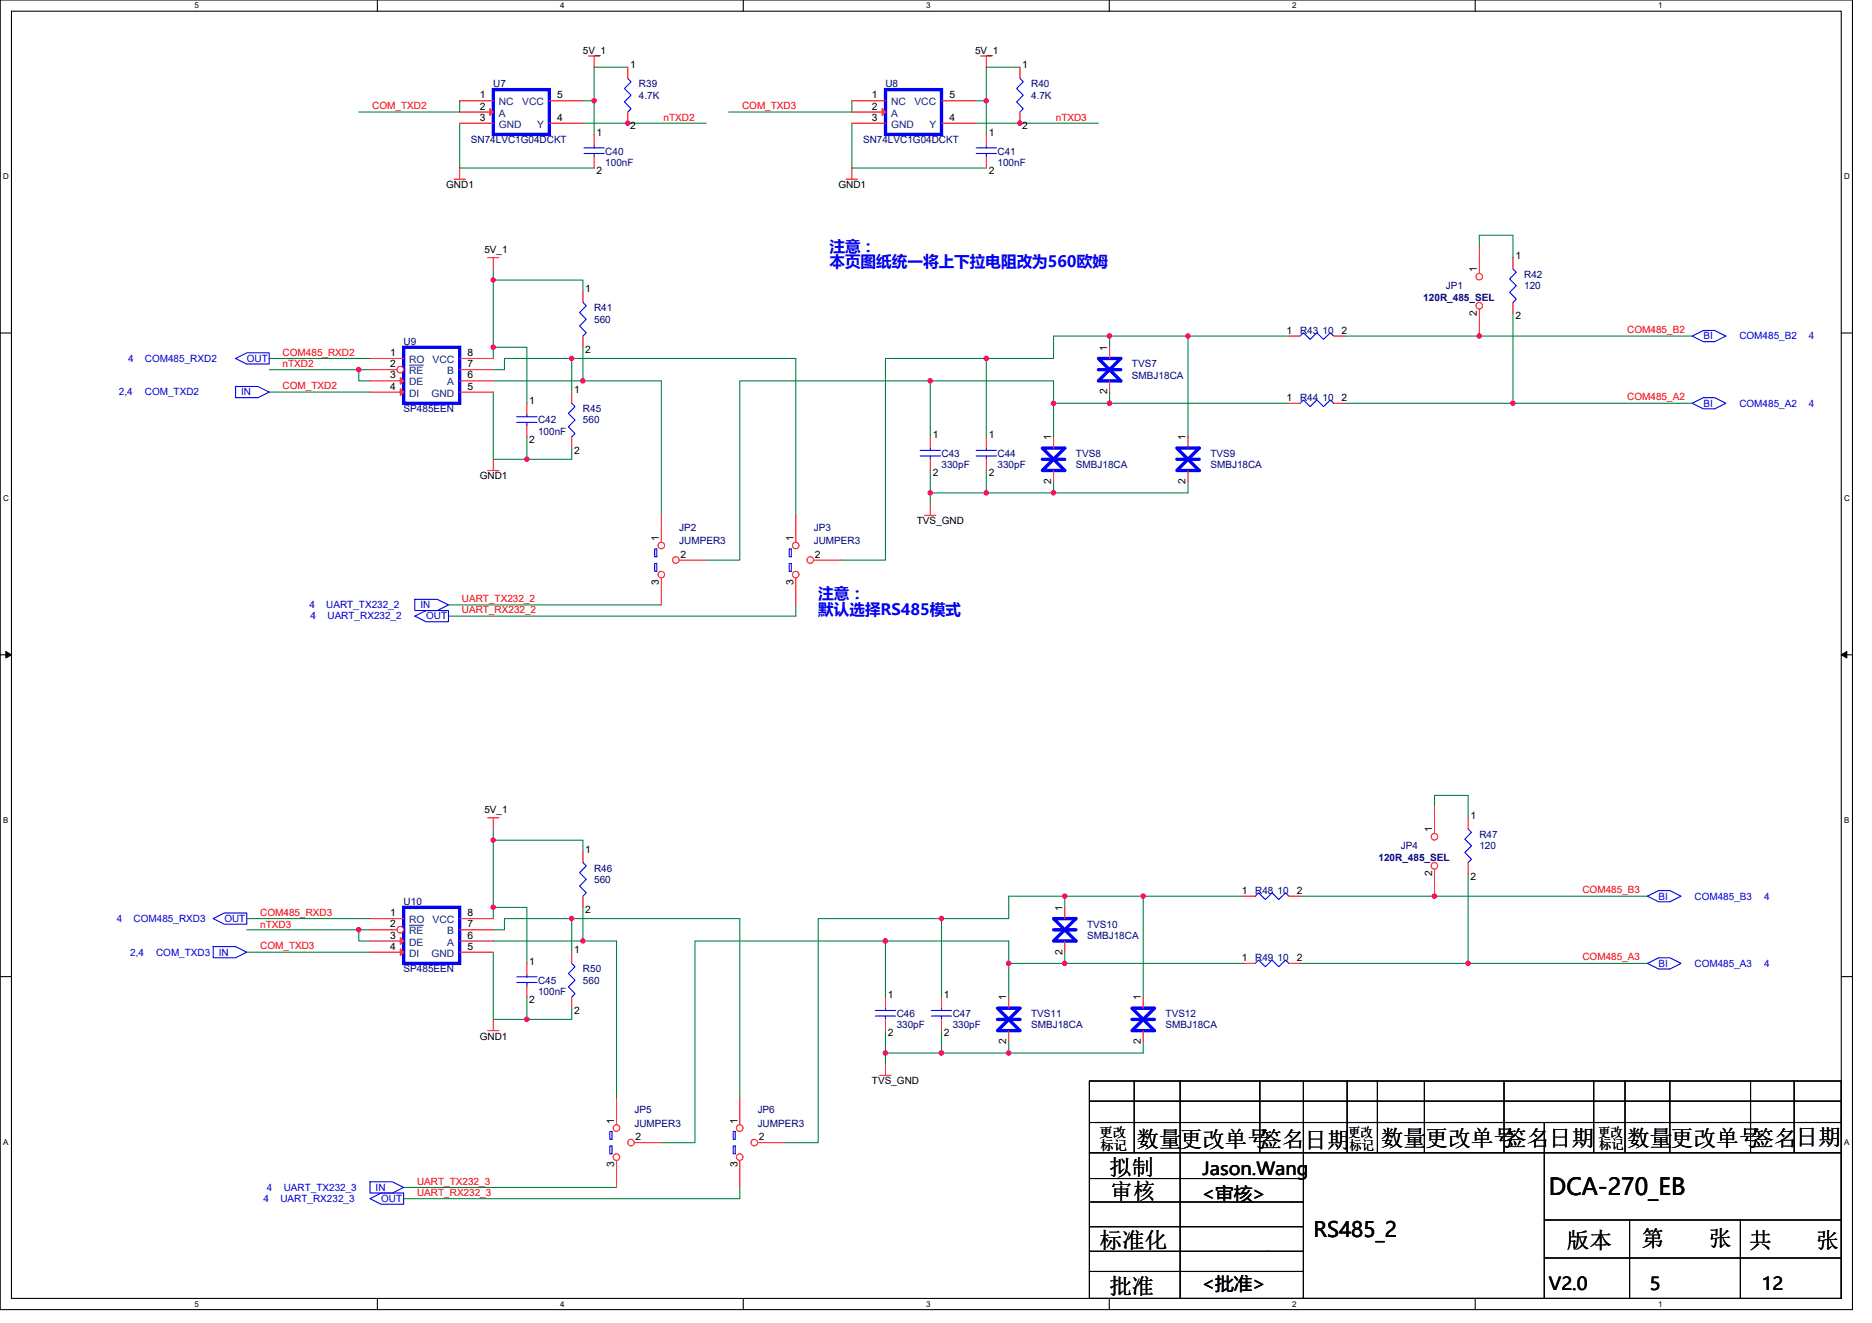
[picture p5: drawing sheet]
<svg xmlns="http://www.w3.org/2000/svg" width="297mm" height="210mm" viewBox="0 0 297 210" stroke-linecap="round" stroke-linejoin="round" font-family="sans-serif">
<path d="M0 0h293.9v207.9h-293.9zM1.8 1.8h290.4v204.3h-290.4z" fill="none" stroke="#000" stroke-width=".17"/>
<g fill="#fff">
<path d="M30.8 .2h.7v1.4h-.7z"/>
<path d="M30.8 206.3h.7v1.4h-.7z"/>
</g>
<path d="M59.9 0v1.8M59.9 206.1v1.8" fill="none" stroke="#000" stroke-width=".17"/>
<g fill="#fff">
<path d="M88.9 .2h.7v1.4h-.7z"/>
<path d="M88.9 206.3h.7v1.4h-.7z"/>
</g>
<path d="M117.9 0v1.8M117.9 206.1v1.8" fill="none" stroke="#000" stroke-width=".17"/>
<g fill="#fff">
<path d="M147 .2h.7v1.4h-.7z"/>
<path d="M147 206.3h.7v1.4h-.7z"/>
</g>
<path d="M176 0v1.8M176 206.1v1.8" fill="none" stroke="#000" stroke-width=".17"/>
<g fill="#fff">
<path d="M205 .2h.7v1.4h-.7z"/>
<path d="M205 206.3h.7v1.4h-.7z"/>
</g>
<path d="M234.1 0v1.8M234.1 206.1v1.8" fill="none" stroke="#000" stroke-width=".17"/>
<g fill="#fff">
<path d="M263.1 .2h.7v1.4h-.7z"/>
<path d="M263.1 206.3h.7v1.4h-.7z"/>
<path d="M.5 27.3h.9v1.4h-.9z"/>
<path d="M292.6 27.3h.9v1.4h-.9z"/>
<path d="M.5 78.4h.9v1.4h-.9z"/>
<path d="M292.6 78.4h.9v1.4h-.9z"/>
</g>
<path d="M0 52.9h1.8M292.2 52.9h1.7" fill="none" stroke="#000" stroke-width=".17"/>
<g fill="#fff">
<path d="M.5 129.5h.8v1.4h-.8z"/>
<path d="M292.6 129.5h.9v1.4h-.9z"/>
</g>
<path d="M0 103.9h1.8M292.2 103.9h1.7" fill="none" stroke="#000" stroke-width=".17"/>
<path d="M.9 103.4l.9 .5-.9 .5zM292.2 103.9l.8-.5v1z" fill="#000" stroke="#000" stroke-width=".16"/>
<g fill="#fff">
<path d="M.5 180.5h.8v1.4h-.8z"/>
<path d="M292.6 180.5h.9v1.4h-.9z"/>
</g>
<g fill="none" stroke="#000" stroke-width=".17">
<path d="M0 155h1.8M292.2 155h1.7M172.9 174.8h119.3M172.9 178.2h119.3M172.9 171.6h119.3v34.5h-119.3zM180 171.6v11.4M187.3 171.6v34.5M199.9 171.6v11.4M206.8 171.6v34.5M213.8 171.6v11.4M218.6 171.6v11.4M226 171.6v11.4"/>
<path d="M238.7 171.6v11.4M245 178.2v27.9M252.9 171.6v11.4M257.8 171.6v11.4M265 171.6v11.4M277.8 171.6v11.4M284.7 171.6v11.4M172.9 183h119.3M172.9 198.6h28.4M206.8 190.8h-33.8M206.8 187h-33.9M206.8 194.7h-33.9"/>
<path d="M206.8 198.6h-5.7M245 193.6h47.2M245 199.7h47.2M258.6 193.6v12.5M276.2 193.6v12.5M206.8 201.8h-33.9"/>
</g>
<g fill="none" stroke="#008040" stroke-width=".17">
<path d="M72.9 19.6v7.1h21.4M72.9 16v1.8h-16M92.5 16h1.8M94.3 16v5.3M99.6 10.7h-5.3v5.3M112.1 19.6h-19.6M135.2 16v1.8h-19.6M135.2 19.6v7.1h21.3M154.7 19.6h19.6M154.7 16h1.8M156.5 16v5.3M161.8 10.7h-5.3v5.3"/>
<path d="M234.7 39.1v-1.8h5.4v3.6M42.7 56.9h16M42.7 58.7h14.2M56.9 58.7v1.8h1.8M56.9 58.7h1.8M78.3 42.7v1.7M78.3 55.1v1.8M78.3 44.4v10.7M78.3 44.4h14.2v1.8M78.3 55.1h5.3v8.9M90.7 56.9h-10.7v1.8h-1.7M90.7 56.9v5.3"/>
<path d="M90.7 56.9h35.6v24.9M92.5 55.1v5.4M156.5 56.9v12.4M156.5 56.9h-16v32h-7.1M176.1 53.3v1.8M176.1 53.3h-8.9v3.6h-10.7M176.1 53.3h12.4M188.5 53.3h16M188.5 53.3v16M213.4 53.3h55.1M240.1 49.8v14.2M42.7 62.2h16"/>
<path d="M78.3 62.2v10.7h5.3M78.3 60.5h14.2M83.6 69.3v3.6M90.7 71.1v1.8h-7.1M92.5 60.5h12.4v21.3M147.6 60.5h19.6v3.5M147.6 78.2h8.9M147.6 60.5v8.8M147.6 74.7v3.5M147.6 60.5h-30.2v28.4h-5.3M147.6 78.2v1.8M156.5 74.7v3.5"/>
<path d="M156.5 78.2h10.7M167.2 76.5v1.7M167.2 64v5.3M167.2 64h8.9M176.1 64h28.4M176.1 62.2v1.8M188.5 76.5v1.7h-21.3M213.4 64h26.7M240.1 64h28.4M71.2 96h33.7M126.3 96v1.8h-55.1M78.3 133.4v10.6"/>
<path d="M78.3 131.6v1.7M78.3 133.4h14.2v1.7M227.6 128v-1.8h5.4v3.6M233 138.7v14.2M39.2 151.1h19.5M39.2 145.8h19.5M39.2 147.6h17.7M56.9 147.6v1.8h1.8M56.9 147.6h1.8M78.3 144h5.3v8.9M78.3 151.1v10.7h5.3M78.3 149.4h14.2"/>
<path d="M78.3 144v1.8M83.6 158.2v3.6M90.7 145.8v5.3M90.7 145.8h-10.7v1.8h-1.7M90.7 145.8h26.7v28.4M92.5 144v5.4M92.5 149.4h5.3v24.8M140.5 149.4v8.8M140.5 149.4h19.6v3.5M140.5 149.4h-30.2v32h-5.4M149.4 145.8v12.4M149.4 145.8h-19.6v35.6h-5.3"/>
<path d="M160.1 152.9v5.3M160.1 152.9h8.8M168.9 142.2h-8.8v3.6h-10.7M168.9 142.2v1.8M168.9 151.1v1.8M168.9 152.9h28.5M168.9 142.2h12.5M181.4 142.2h16M181.4 142.2v16M206.3 152.9h26.7M206.3 142.2h55.1M233 152.9h28.4"/>
<path d="M90.7 160v1.8h-7.1M140.5 163.6v3.5M140.5 167.1h8.9M140.5 167.1v1.8M149.4 163.6v3.5M149.4 167.1h10.7M160.1 165.4v1.7M181.4 165.4v1.7h-21.3M64 188.5h33.8M117.4 188.5v1.7h-53.4"/>
</g>
<g fill="#f0f" stroke="#f0f" stroke-width=".17">
<circle cx="83.6" cy="72.9" r=".35"/>
<circle cx="147.6" cy="60.4" r=".35"/>
<circle cx="156.5" cy="78.2" r=".35"/>
<circle cx="147.6" cy="78.2" r=".35"/>
<circle cx="167.2" cy="64" r=".35"/>
<circle cx="167.2" cy="78.2" r=".35"/>
<circle cx="176" cy="53.3" r=".35"/>
<circle cx="188.5" cy="53.3" r=".35"/>
<circle cx="234.7" cy="53.3" r=".35"/>
<circle cx="240.1" cy="64" r=".35"/>
<circle cx="176" cy="64" r=".35"/>
<circle cx="99.6" cy="19.5" r=".35"/>
<circle cx="94.3" cy="16" r=".35"/>
<circle cx="161.8" cy="19.5" r=".35"/>
<circle cx="156.5" cy="16" r=".35"/>
<circle cx="78.3" cy="55.1" r=".35"/>
<circle cx="78.3" cy="44.4" r=".35"/>
<circle cx="56.9" cy="58.7" r=".35"/>
<circle cx="78.3" cy="144" r=".35"/>
<circle cx="78.3" cy="133.3" r=".35"/>
<circle cx="56.9" cy="147.6" r=".35"/>
<circle cx="83.6" cy="161.8" r=".35"/>
<circle cx="140.5" cy="149.3" r=".35"/>
<circle cx="149.4" cy="167.1" r=".35"/>
<circle cx="140.5" cy="167.1" r=".35"/>
<circle cx="160" cy="152.9" r=".35"/>
<circle cx="168.9" cy="142.2" r=".35"/>
<circle cx="160" cy="167.1" r=".35"/>
<circle cx="181.4" cy="142.2" r=".35"/>
<circle cx="227.6" cy="142.2" r=".35"/>
<circle cx="232.9" cy="152.9" r=".35"/>
<circle cx="168.9" cy="152.9" r=".35"/>
<circle cx="90.7" cy="56.9" r=".35"/>
<circle cx="92.5" cy="60.4" r=".35"/>
<circle cx="156.5" cy="56.9" r=".35"/>
<circle cx="92.5" cy="149.3" r=".35"/>
<circle cx="90.7" cy="145.8" r=".35"/>
<circle cx="149.4" cy="145.8" r=".35"/>
</g>
<g fill="none" stroke="#f00" stroke-width=".17">
<path d="M93.4 8.9h1.8M94.3 8.9v1.8M99.6 10.7v1.7M99.6 17.8v1.8M155.6 8.9h1.8M156.5 8.9v1.8M72 28.4h1.8M72.9 26.7v1.7M134.3 28.4h1.8M135.2 26.7v1.7M77.4 40.9h1.8M78.3 40.9v1.8"/>
<path d="M77.4 74.7h1.8M78.3 72.9v1.8M188.5 69.3v1.8M188.5 74.7v1.8M146.7 81.8h1.8M147.6 80v1.8M77.4 129.8h1.8M78.3 129.8v1.8M77.4 163.6h1.8M78.3 161.8v1.8M139.6 170.7h1.8M140.5 168.9v1.8"/>
</g>
<g fill="none" stroke="#00f" stroke-width=".17">
<path d="M99.6 12.4l.5 .6-1 1.1 1 1-1 1.1 1 1.1-.5 .5M37.4 56.9l1.8-.9h3.5v1.8h-3.5zM268.5 53.3l1.8-.8h1.8l1.8 .8-1.8 .9h-1.8zM37.4 61.3h3.5l1.8 .9-1.8 .9h-3.5zM268.5 64l1.8-.9h1.8l1.8 .9-1.8 .9h-1.8zM65.8 97.8l1.8-.9h3.6v1.8h-3.6zM65.8 95.1h3.6l1.8 .9-1.8 .9h-3.6zM33.8 150.2h3.6l1.8 .9-1.8 .9h-3.6zM33.8 145.8l1.8-.9h3.6v1.8h-3.6zM261.4 152.9l1.8-.9h1.8l1.7 .9-1.7 .9h-1.8zM261.4 142.2l1.8-.8h1.8l1.7 .8-1.7 .9h-1.8zM58.7 190.2l1.8-.8h3.5v1.7h-3.5z"/>
<path d="M58.7 187.6h3.6l1.7 .9-1.7 .9h-3.6z"/>
</g>
<path d="M186.7 71.1h3.6l-1.8 1.8zM186.7 74.7l1.8-1.8 1.8 1.8zM186.7 72.9h3.6" fill="none" stroke="#00f" stroke-width=".53"/>
<circle cx="227.6" cy="132.8" r=".52" fill="#fff" stroke="#f00" stroke-width=".17"/>
<path d="M227.6 128v4.3" fill="none" stroke="#f00" stroke-width=".17"/>
<circle cx="227.6" cy="137.4" r=".52" fill="#fff" stroke="#f00" stroke-width=".17"/>
<path d="M72.9 16h5.4M72.9 17.8h5.4M72.9 19.6h5.4M87.2 19.6h5.3M87.2 16h5.3M227.6 138v4.2" fill="none" stroke="#f00" stroke-width=".17"/>
<path d="M78.3 14.2h8.9v7.1h-8.9z" fill="none" stroke="#00f" stroke-width=".53"/>
<path d="M77.7 17.3l.6 .5-.6 .5z" fill="#f00" stroke="#f00" stroke-width=".17"/>
<path d="M103.9 87.1h.3v1.3h-.3zM103.9 89.4h.3v1.3h-.3z" fill="none" stroke="#00f" stroke-width=".17"/>
<circle cx="104.9" cy="86.6" r=".52" fill="#fff" stroke="#f00" stroke-width=".17"/>
<path d="M104.9 81.8v4.3" fill="none" stroke="#f00" stroke-width=".17"/>
<circle cx="104.9" cy="91.2" r=".52" fill="#fff" stroke="#f00" stroke-width=".17"/>
<path d="M104.9 91.7v4.3" fill="none" stroke="#f00" stroke-width=".17"/>
<circle cx="107.2" cy="88.9" r=".52" fill="#fff" stroke="#f00" stroke-width=".17"/>
<path d="M107.8 88.9h4.3" fill="none" stroke="#f00" stroke-width=".17"/>
<path d="M96.8 179.6h.3v1.2h-.3zM96.8 181.9h.3v1.2h-.3z" fill="none" stroke="#00f" stroke-width=".17"/>
<circle cx="97.8" cy="179" r=".52" fill="#fff" stroke="#f00" stroke-width=".17"/>
<path d="M97.8 174.2v4.3" fill="none" stroke="#f00" stroke-width=".17"/>
<circle cx="97.8" cy="183.7" r=".52" fill="#fff" stroke="#f00" stroke-width=".17"/>
<path d="M97.8 184.2v4.3" fill="none" stroke="#f00" stroke-width=".17"/>
<circle cx="100.1" cy="181.3" r=".52" fill="#fff" stroke="#f00" stroke-width=".17"/>
<path d="M94.3 21.3v1.8M94.3 24.9v1.8M204.5 53.3h1.8M211.6 53.3h1.8M83.6 64v1.8M83.6 67.6v1.7M58.7 145.8h5.3M168.9 144v1.8M168.9 149.4v1.7M100.7 181.4h4.2" fill="none" stroke="#f00" stroke-width=".17"/>
<path d="M92.7 24.4h3.2M92.7 23.5h3.2M94.3 23.1v.4M94.3 24.4v.5M206.3 53.3l.5-.5 1.1 1.1 1.1-1.1 1 1.1 1.1-1.1 .5 .5M82 67h3.2M82 66.1h3.2M83.6 65.8v.3M83.6 67v.6" fill="none" stroke="#00f" stroke-width=".17"/>
<path d="M64 144h8.9v8.9h-8.9zM167.2 147.6h3.5M167.2 145.8h3.5l-1.8 1.8zM167.2 149.4l1.7-1.8 1.8 1.8z" fill="none" stroke="#00f" stroke-width=".53"/>
<circle cx="63.5" cy="147.6" r=".52" fill="#fff" stroke="#f00" stroke-width=".17"/>
<path d="M167.2 69.3v1.8M167.2 74.7v1.8M58.7 149.4h5.3M58.7 151.1h5.3M58.7 147.6h4.3M72.9 151.1h5.4M72.9 149.4h5.4M72.9 147.6h5.4M72.9 145.8h5.4" fill="none" stroke="#f00" stroke-width=".17"/>
<path d="M64.9 146.9h2.3" fill="none" stroke="#004080" stroke-width=".16"/>
<g fill="#f00" stroke="#f00" stroke-width=".17">
<path d="M63.5 148.8l.5 .6-.5 .5z"/>
<path d="M63.5 150.6l.5 .5-.5 .6z"/>
</g>
<path d="M165.4 72.9h3.5M165.4 71.1h3.5l-1.7 1.8zM165.4 74.7l1.8-1.8 1.7 1.8z" fill="none" stroke="#00f" stroke-width=".53"/>
<path d="M125.2 87.1h.4v1.3h-.4zM125.2 89.4h.4v1.3h-.4z" fill="none" stroke="#00f" stroke-width=".17"/>
<circle cx="126.3" cy="86.6" r=".52" fill="#fff" stroke="#f00" stroke-width=".17"/>
<path d="M126.3 81.8v4.3" fill="none" stroke="#f00" stroke-width=".17"/>
<circle cx="126.3" cy="91.2" r=".52" fill="#fff" stroke="#f00" stroke-width=".17"/>
<path d="M126.3 91.7v4.3" fill="none" stroke="#f00" stroke-width=".17"/>
<circle cx="128.6" cy="88.9" r=".52" fill="#fff" stroke="#f00" stroke-width=".17"/>
<path d="M129.1 88.9h4.3" fill="none" stroke="#f00" stroke-width=".17"/>
<circle cx="234.7" cy="43.9" r=".52" fill="#fff" stroke="#f00" stroke-width=".17"/>
<path d="M234.7 39.1v4.3" fill="none" stroke="#f00" stroke-width=".17"/>
<circle cx="234.7" cy="48.5" r=".52" fill="#fff" stroke="#f00" stroke-width=".17"/>
<g fill="none" stroke="#f00" stroke-width=".17">
<path d="M135.2 16h5.3M135.2 17.8h5.3M135.2 19.6h5.3M149.4 19.6h5.3M149.4 16h5.3M92.5 46.2v1.8M92.5 53.3v1.8M176.1 55.1v1.8M234.7 49.1v4.2M240.1 40.9v1.8M240.1 48v1.8M147.6 69.3v1.8"/>
<path d="M147.6 72.9v1.8M176.1 60.5v1.7M90.7 151.1v1.8M90.7 158.2v1.8M149.4 158.2v1.8M160.1 158.2v1.8M181.4 158.2v1.8M197.4 152.9h1.8M204.5 152.9h1.8M149.4 161.8v1.8M160.1 163.6v1.8M181.4 163.6v1.8"/>
</g>
<path d="M140.5 14.2h8.9v7.1h-8.9zM174.3 58.7h3.5M174.3 56.9h3.5l-1.7 1.8zM174.3 60.5l1.8-1.8 1.7 1.8zM158.3 161.8h3.5M158.3 160h3.5l-1.7 1.8zM158.3 163.6l1.8-1.8 1.7 1.8zM179.6 161.8h3.6M179.6 160h3.6l-1.8 1.8zM179.6 163.6l1.8-1.8 1.8 1.8z" fill="none" stroke="#00f" stroke-width=".53"/>
<g fill="none" stroke="#00f" stroke-width=".17">
<path d="M92.5 48l.5 .5-1 1.1 1 1.1-1 1 1 1.1-.5 .5M240.1 42.7l.5 .5-1.1 1.1 1.1 1-1.1 1.1 1.1 1.1-.5 .5M146 72.4h3.2M146 71.5h3.2M147.6 71.1v.4M147.6 72.4v.5M90.7 152.9l.5 .5-1 1.1 1 1.1-1 1 1 1.1-.5 .5M199.2 152.9l.5-.5 1.1 1 1-1 1.1 1 1.1-1 .5 .5M116.3 179.6h.4v1.2h-.4zM147.8 161.3h3.2M147.8 160.4h3.2M149.4 160v.4"/>
<path d="M149.4 161.3v.5M116.3 181.9h.4v1.2h-.4z"/>
</g>
<path d="M140 17.3l.5 .5-.5 .5z" fill="#f00" stroke="#f00" stroke-width=".17"/>
<circle cx="117.4" cy="179" r=".52" fill="#fff" stroke="#f00" stroke-width=".17"/>
<path d="M117.4 174.2v4.3" fill="none" stroke="#f00" stroke-width=".17"/>
<circle cx="117.4" cy="183.7" r=".52" fill="#fff" stroke="#f00" stroke-width=".17"/>
<path d="M117.4 184.2v4.3" fill="none" stroke="#f00" stroke-width=".17"/>
<circle cx="119.7" cy="181.3" r=".52" fill="#fff" stroke="#f00" stroke-width=".17"/>
<path d="M156.5 21.3v1.8M156.5 24.9v1.8M58.7 56.9h5.3M90.7 62.2v1.8M90.7 69.3v1.8M83.6 152.9v1.8M83.6 156.5v1.7M140.5 158.2v1.8M140.5 161.8v1.8M120.2 181.4h4.3" fill="none" stroke="#f00" stroke-width=".17"/>
<g fill="none" stroke="#00f" stroke-width=".17">
<path d="M154.9 24.4h3.2M154.9 23.5h3.2M156.5 23.1v.4M156.5 24.4v.5M90.7 64l.5 .5-1 1.1 1 1.1-1 1 1 1.1-.5 .5M82 155.9h3.2M82 155h3.2M83.6 154.7v.3M83.6 155.9v.6M138.9 161.3h3.2M138.9 160.4h3.2M140.5 160v.4"/>
<path d="M140.5 161.3v.5"/>
</g>
<path d="M64 55.1h8.9v8.9h-8.9z" fill="none" stroke="#00f" stroke-width=".53"/>
<circle cx="63.5" cy="58.7" r=".52" fill="#fff" stroke="#f00" stroke-width=".17"/>
<g fill="none" stroke="#f00" stroke-width=".17">
<path d="M161.8 10.7v1.7M161.8 17.8v1.8M58.7 58.7h4.3M72.9 58.7h5.4M72.9 56.9h5.4M58.7 60.5h5.3M58.7 62.2h5.3M72.9 62.2h5.4M72.9 60.5h5.4M156.5 69.3v1.8M156.5 72.9v1.8M204.5 64h1.8"/>
<path d="M211.6 64h1.8M92.5 135.1v1.8M233 129.8v1.8M233 136.9v1.8M92.5 142.2v1.8M197.4 142.2h1.8M204.5 142.2h1.8"/>
</g>
<path d="M64.9 58h2.3" fill="none" stroke="#004080" stroke-width=".16"/>
<g fill="#f00" stroke="#f00" stroke-width=".17">
<path d="M63.5 59.9l.5 .6-.5 .5z"/>
<path d="M63.5 61.7l.5 .5-.5 .6z"/>
</g>
<path d="M161.8 12.4l.6 .6-1.1 1.1 1.1 1-1.1 1.1 1.1 1.1-.6 .5M154.9 72.4h3.2M154.9 71.5h3.2M156.5 71.1v.4M156.5 72.4v.5M206.3 64l.5-.5 1.1 1 1.1-1 1 1 1.1-1 .5 .5M92.5 136.9l.5 .5-1 1.1 1 1.1-1 1 1 1.1-.5 .5M233 131.6l.5 .5-1.1 1.1 1.1 1-1.1 1.1 1.1 1.1-.5 .5M199.2 142.2l.5-.5 1.1 1.1 1-1.1 1.1 1.1 1.1-1.1 .5 .5" fill="none" stroke="#00f" stroke-width=".17"/>
<g fill="#f0f" stroke="#f0f" stroke-width=".17">
<circle cx="83.6" cy="72.9" r=".35"/>
<circle cx="147.6" cy="60.4" r=".35"/>
<circle cx="156.5" cy="78.2" r=".35"/>
<circle cx="147.6" cy="78.2" r=".35"/>
<circle cx="167.2" cy="64" r=".35"/>
<circle cx="167.2" cy="78.2" r=".35"/>
<circle cx="176" cy="53.3" r=".35"/>
<circle cx="188.5" cy="53.3" r=".35"/>
<circle cx="234.7" cy="53.3" r=".35"/>
<circle cx="240.1" cy="64" r=".35"/>
<circle cx="176" cy="64" r=".35"/>
<circle cx="99.6" cy="19.5" r=".35"/>
<circle cx="94.3" cy="16" r=".35"/>
<circle cx="161.8" cy="19.5" r=".35"/>
<circle cx="156.5" cy="16" r=".35"/>
<circle cx="78.3" cy="55.1" r=".35"/>
<circle cx="78.3" cy="44.4" r=".35"/>
<circle cx="56.9" cy="58.7" r=".35"/>
<circle cx="78.3" cy="144" r=".35"/>
<circle cx="78.3" cy="133.3" r=".35"/>
<circle cx="56.9" cy="147.6" r=".35"/>
<circle cx="83.6" cy="161.8" r=".35"/>
<circle cx="140.5" cy="149.3" r=".35"/>
<circle cx="149.4" cy="167.1" r=".35"/>
<circle cx="140.5" cy="167.1" r=".35"/>
<circle cx="160" cy="152.9" r=".35"/>
<circle cx="168.9" cy="142.2" r=".35"/>
<circle cx="160" cy="167.1" r=".35"/>
<circle cx="181.4" cy="142.2" r=".35"/>
<circle cx="227.6" cy="142.2" r=".35"/>
<circle cx="232.9" cy="152.9" r=".35"/>
<circle cx="168.9" cy="152.9" r=".35"/>
<circle cx="90.7" cy="56.9" r=".35"/>
<circle cx="92.5" cy="60.4" r=".35"/>
<circle cx="156.5" cy="56.9" r=".35"/>
<circle cx="92.5" cy="149.3" r=".35"/>
<circle cx="90.7" cy="145.8" r=".35"/>
<circle cx="149.4" cy="145.8" r=".35"/>
</g>
<text font-size="3.7" x="245.8" y="189.7">DCA-270_EB</text>
<g font-size="3.5">
<text x="180.3" y="182">数量更改单号签名</text>
<text x="207" y="182.2">日期</text>
<text x="219.1" y="181.9">数量</text>
<text x="226.2" y="181.9">更改单号</text>
<text x="238.7" y="181.9">签名</text>
<text x="245.8" y="181.9">日期</text>
<text x="258.2" y="181.9">数量</text>
<text x="265.1" y="181.9">更改单号签名</text>
<text x="284.9" y="181.7">日期</text>
<text x="176.1" y="186.5">拟制</text>
<text x="176.2" y="190.2">审核</text>
<text x="260.5" y="197.7">第　　张</text>
<text x="174.5" y="198">标准化</text>
<text x="248.6" y="198">版本</text>
<text x="277.6" y="198">共　　张</text>
<text x="176.1" y="205.3">批准</text>
</g>
<text font-size="3.4" x="208.4" y="196.4">RS485_2</text>
<g font-size="2.8">
<text x="190.6" y="190.5">&lt;审核&gt;</text>
<text x="190.8" y="186.4">Jason.Wang</text>
<text x="190.6" y="204.7">&lt;批准&gt;</text>
<text x="245.8" y="204.7">V2.0</text>
<text x="261.8" y="204.7">5</text>
<text x="279.5" y="204.7">12</text>
</g>
<g font-size="2.5" fill="#00f">
<text x="131.6" y="40">注意：</text>
<text x="131.6" y="42.4">本页图纸统一将上下拉电阻改为560欧姆</text>
<text x="129.8" y="95.1">注意：</text>
<text x="129.8" y="97.6">默认选择RS485模式</text>
</g>
<g font-size="2.1">
<text x="174.5" y="180.4">更改</text>
<text x="174.6" y="182.5">标记</text>
<text x="213.9" y="180.4">更改</text>
<text x="214.1" y="182.5">标记</text>
<text x="253.6" y="180.4">更改</text>
<text x="253.8" y="182.4">标记</text>
</g>
<g font-size="1.6">
<text x="92.5" y="8.5">5V_1</text>
<text x="100" y="10.9">1</text>
<text x="154.7" y="8.5">5V_1</text>
<text x="162.2" y="10.9">1</text>
<text x="76.1" y="15.6">1</text>
<text x="76.1" y="17.4">2</text>
<text x="88.4" y="15.6">5</text>
<text x="138.4" y="15.6">1</text>
<text x="138.4" y="17.4">2</text>
<text x="150.6" y="15.6">5</text>
<text x="76.1" y="19.2">3</text>
<text x="88.4" y="19.2">4</text>
<text x="94.7" y="21.5">1</text>
<text x="100" y="20.5">2</text>
<text x="138.4" y="19.2">3</text>
<text x="150.6" y="19.2">4</text>
<text x="156.9" y="21.5">1</text>
<text x="162.2" y="20.5">2</text>
<text x="70.8" y="29.9">GND1</text>
<text x="94.7" y="27.6">2</text>
<text x="133" y="29.9">GND1</text>
<text x="156.9" y="27.6">2</text>
<text x="76.9" y="40.2">5V_1</text>
<text x="240.4" y="41.1">1</text>
<text x="92.9" y="46.4">1</text>
<text x="234.4" y="43.2" transform="rotate(-90 234.4 43.2)">1</text>
<text x="204.1" y="53">1</text>
<text x="212.9" y="53">2</text>
<text x="234.4" y="50.2" transform="rotate(-90 234.4 50.2)">2</text>
<text x="240.4" y="50.7">2</text>
<text x="61.9" y="56.5">1</text>
<text x="61.9" y="58.3">2</text>
<text x="74.2" y="58.3">7</text>
<text x="74.2" y="56.5">8</text>
<text x="92.9" y="56">2</text>
<text x="175.7" y="55.6" transform="rotate(-90 175.7 55.6)">1</text>
<text x="61.9" y="60.1">3</text>
<text x="61.9" y="61.8">4</text>
<text x="74.2" y="61.8">5</text>
<text x="74.2" y="60.1">6</text>
<text x="84" y="64.2">1</text>
<text x="91.1" y="62.4">1</text>
<text x="175.7" y="62.6" transform="rotate(-90 175.7 62.6)">2</text>
<text x="204.1" y="63.6">1</text>
<text x="212.9" y="63.6">2</text>
<text x="84" y="70.3">2</text>
<text x="148" y="69.5">1</text>
<text x="156.9" y="69.5">1</text>
<text x="166.8" y="69.9" transform="rotate(-90 166.8 69.9)">1</text>
<text x="188.1" y="69.9" transform="rotate(-90 188.1 69.9)">1</text>
<text x="76.1" y="76.1">GND1</text>
<text x="91.1" y="72">2</text>
<text x="148" y="75.6">2</text>
<text x="156.9" y="75.6">2</text>
<text x="166.8" y="76.8" transform="rotate(-90 166.8 76.8)">2</text>
<text x="188.1" y="76.8" transform="rotate(-90 188.1 76.8)">2</text>
<text x="145.5" y="83.2">TVS_GND</text>
<text x="104.6" y="85.9" transform="rotate(-90 104.6 85.9)">1</text>
<text x="108" y="88.5">2</text>
<text x="125.9" y="85.9" transform="rotate(-90 125.9 85.9)">1</text>
<text x="129.3" y="88.5">2</text>
<text x="104.6" y="92.8" transform="rotate(-90 104.6 92.8)">3</text>
<text x="125.9" y="92.8" transform="rotate(-90 125.9 92.8)">3</text>
<text x="76.9" y="129.1">5V_1</text>
<text x="233.3" y="130">1</text>
<text x="92.9" y="135.3">1</text>
<text x="227.2" y="132.1" transform="rotate(-90 227.2 132.1)">1</text>
<text x="197" y="141.9">1</text>
<text x="205.8" y="141.9">2</text>
<text x="227.2" y="139.1" transform="rotate(-90 227.2 139.1)">2</text>
<text x="233.3" y="139.6">2</text>
<text x="61.9" y="145.4">1</text>
<text x="61.9" y="149">3</text>
<text x="61.9" y="147.2">2</text>
<text x="74.2" y="149">6</text>
<text x="74.2" y="147.2">7</text>
<text x="74.2" y="145.4">8</text>
<text x="92.9" y="144.9">2</text>
<text x="168.6" y="144.5" transform="rotate(-90 168.6 144.5)">1</text>
<text x="61.9" y="150.7">4</text>
<text x="74.2" y="150.7">5</text>
<text x="84" y="153.1">1</text>
<text x="91.1" y="151.3">1</text>
<text x="168.6" y="151.5" transform="rotate(-90 168.6 151.5)">2</text>
<text x="197" y="152.5">1</text>
<text x="205.8" y="152.5">2</text>
<text x="84" y="159.2">2</text>
<text x="91.1" y="160.9">2</text>
<text x="140.9" y="158.4">1</text>
<text x="149.8" y="158.4">1</text>
<text x="159.7" y="158.8" transform="rotate(-90 159.7 158.8)">1</text>
<text x="181" y="158.8" transform="rotate(-90 181 158.8)">1</text>
<text x="76.1" y="165">GND1</text>
<text x="140.9" y="164.5">2</text>
<text x="149.8" y="164.5">2</text>
<text x="159.7" y="165.7" transform="rotate(-90 159.7 165.7)">2</text>
<text x="181" y="165.7" transform="rotate(-90 181 165.7)">2</text>
<text x="138.4" y="172.1">TVS_GND</text>
<text x="97.4" y="178.3" transform="rotate(-90 97.4 178.3)">1</text>
<text x="117" y="178.3" transform="rotate(-90 117 178.3)">1</text>
<text x="97.4" y="185.3" transform="rotate(-90 97.4 185.3)">3</text>
<text x="100.9" y="181">2</text>
<text x="117" y="185.3" transform="rotate(-90 117 185.3)">3</text>
<text x="120.4" y="181">2</text>
</g>
<g font-size="1.6" fill="#f00">
<text x="59.1" y="17.3">COM_TXD2</text>
<text x="117.7" y="17.3">COM_TXD3</text>
<text x="105.3" y="19.2">nTXD2</text>
<text x="167.5" y="19.2">nTXD3</text>
<text x="258.2" y="52.9">COM485_B2</text>
<text x="44.8" y="58.3">nTXD2</text>
<text x="44.8" y="56.4">COM485_RXD2</text>
<text x="44.8" y="61.8">COM_TXD2</text>
<text x="258.2" y="63.5">COM485_A2</text>
<text x="73.3" y="95.5">UART_TX232_2</text>
<text x="73.3" y="97.3">UART_RX232_2</text>
<text x="251.1" y="141.8">COM485_B3</text>
<text x="41.3" y="147.2">nTXD3</text>
<text x="41.3" y="145.3">COM485_RXD3</text>
<text x="41.3" y="150.7">COM_TXD3</text>
<text x="251.1" y="152.4">COM485_A3</text>
<text x="66.2" y="188">UART_TX232_3</text>
<text x="66.2" y="189.8">UART_RX232_3</text>
</g>
<g font-size="1.6" fill="#000080">
<text x="78.3" y="13.9">U7</text>
<text x="101.4" y="13.9">R39</text>
<text x="101.4" y="15.6">4.7K</text>
<text x="140.5" y="13.9">U8</text>
<text x="163.6" y="13.9">R40</text>
<text x="163.6" y="15.6">4.7K</text>
<text x="74.7" y="22.8">SN74LVC1G04DCKT</text>
<text x="136.9" y="22.8">SN74LVC1G04DCKT</text>
<text x="96.1" y="24.5">C40</text>
<text x="96.1" y="26.3">100nF</text>
<text x="158.3" y="24.5">C41</text>
<text x="158.3" y="26.3">100nF</text>
<text x="225.8" y="47.7">120R_485_SEL</text>
<text x="229.4" y="45.9">JP1</text>
<text x="241.8" y="44.1">R42</text>
<text x="241.8" y="45.9">120</text>
<text x="94.3" y="49.4">R41</text>
<text x="94.3" y="51.2">560</text>
<text x="206.3" y="53">R43 10</text>
<text x="64" y="54.8">U9</text>
<text x="179.6" y="58.3">TVS7</text>
<text x="64" y="65.4">SP485EEN</text>
<text x="92.5" y="65.4">R45</text>
<text x="179.6" y="60.1">SMBJ18CA</text>
<text x="206.3" y="63.6">R44 10</text>
<text x="85.4" y="67.2">C42</text>
<text x="85.4" y="69">100nF</text>
<text x="92.5" y="67.2">560</text>
<text x="149.4" y="72.5">C43</text>
<text x="149.4" y="74.3">330pF</text>
<text x="158.3" y="72.5">C44</text>
<text x="158.3" y="74.3">330pF</text>
<text x="170.7" y="72.5">TVS8</text>
<text x="170.7" y="74.3">SMBJ18CA</text>
<text x="192.1" y="72.5">TVS9</text>
<text x="192.1" y="74.3">SMBJ18CA</text>
<text x="107.8" y="84.3">JP2</text>
<text x="107.8" y="86.4">JUMPER3</text>
<text x="129.1" y="84.3">JP3</text>
<text x="129.1" y="86.4">JUMPER3</text>
<text x="218.7" y="136.6">120R_485_SEL</text>
<text x="222.3" y="134.8">JP4</text>
<text x="234.7" y="133">R47</text>
<text x="234.7" y="134.8">120</text>
<text x="64" y="143.7">U10</text>
<text x="94.3" y="138.3">R46</text>
<text x="94.3" y="140.1">560</text>
<text x="199.2" y="141.9">R48 10</text>
<text x="172.5" y="147.2">TVS10</text>
<text x="172.5" y="149">SMBJ18CA</text>
<text x="64" y="154.3">SP485EEN</text>
<text x="92.5" y="154.3">R50</text>
<text x="199.2" y="152.5">R49 10</text>
<text x="85.4" y="156.1">C45</text>
<text x="85.4" y="157.9">100nF</text>
<text x="92.5" y="156.1">560</text>
<text x="142.3" y="161.4">C46</text>
<text x="151.2" y="161.4">C47</text>
<text x="163.6" y="161.4">TVS11</text>
<text x="185" y="161.4">TVS12</text>
<text x="142.3" y="163.2">330pF</text>
<text x="151.2" y="163.2">330pF</text>
<text x="163.6" y="163.2">SMBJ18CA</text>
<text x="185" y="163.2">SMBJ18CA</text>
<text x="100.7" y="176.7">JP5</text>
<text x="100.7" y="178.9">JUMPER3</text>
<text x="120.2" y="176.7">JP6</text>
<text x="120.2" y="178.9">JUMPER3</text>
</g>
<g font-size="1.6" fill="#004080">
<text x="79.2" y="16.7">NC</text>
<text x="82.9" y="16.7">VCC</text>
<text x="141.4" y="16.7">NC</text>
<text x="145.1" y="16.7">VCC</text>
<text x="79.2" y="18.5">A</text>
<text x="79.2" y="20.3">GND</text>
<text x="85.2" y="20.3">Y</text>
<text x="141.4" y="18.5">A</text>
<text x="141.4" y="20.3">GND</text>
<text x="147.5" y="20.3">Y</text>
<text x="64.9" y="57.6">RO</text>
<text x="64.9" y="59.4">RE</text>
<text x="68.6" y="57.6">VCC</text>
<text x="71" y="59.4">B</text>
<text x="64.9" y="61.2">DE</text>
<text x="64.9" y="62.9">DI</text>
<text x="68.5" y="62.9">GND</text>
<text x="71" y="61.2">A</text>
<text x="64.9" y="146.5">RO</text>
<text x="64.9" y="148.3">RE</text>
<text x="68.6" y="146.5">VCC</text>
<text x="71" y="148.3">B</text>
<text x="64.9" y="150.1">DE</text>
<text x="64.9" y="151.8">DI</text>
<text x="68.5" y="151.8">GND</text>
<text x="71" y="150.1">A</text>
</g>
<g font-size="1.6" fill="#00f">
<text x="270.3" y="53.9">BI</text>
<text x="276" y="53.9">COM485_B2</text>
<text x="287" y="53.9">4</text>
<text x="20.3" y="57.4">4</text>
<text x="23" y="57.4">COM485_RXD2</text>
<text x="39.2" y="57.4">OUT</text>
<text x="18.9" y="62.8">2,4</text>
<text x="23" y="62.8">COM_TXD2</text>
<text x="38.3" y="62.8">IN</text>
<text x="270.3" y="64.5">BI</text>
<text x="276" y="64.5">COM485_A2</text>
<text x="287" y="64.5">4</text>
<text x="49.1" y="96.5">4</text>
<text x="49.3" y="98.3">4</text>
<text x="51.8" y="96.5">UART_TX232_2</text>
<text x="52" y="98.3">UART_RX232_2</text>
<text x="66.7" y="96.5">IN</text>
<text x="67.6" y="98.3">OUT</text>
<text x="263.2" y="142.8">BI</text>
<text x="268.9" y="142.8">COM485_B3</text>
<text x="279.9" y="142.8">4</text>
<text x="18.5" y="146.3">4</text>
<text x="21.2" y="146.3">COM485_RXD3</text>
<text x="35.6" y="146.3">OUT</text>
<text x="20.7" y="151.7">2,4</text>
<text x="24.8" y="151.7">COM_TXD3</text>
<text x="34.7" y="151.7">IN</text>
<text x="263.2" y="153.4">BI</text>
<text x="268.9" y="153.4">COM485_A3</text>
<text x="279.9" y="153.4">4</text>
<text x="41.8" y="190.8">4</text>
<text x="42.4" y="189">4</text>
<text x="44.5" y="190.8">UART_RX232_3</text>
<text x="45" y="189">UART_TX232_3</text>
<text x="59.6" y="189">IN</text>
<text x="60.5" y="190.8">OUT</text>
</g>
<g font-size="1.3">
<text x="30.8" y="1.3">5</text>
<text x="88.9" y="1.3">4</text>
<text x="147" y="1.3">3</text>
<text x="205" y="1.3">2</text>
<text x="263.1" y="1.3">1</text>
<text x=".5" y="28.4">D</text>
<text x="292.6" y="28.4">D</text>
<text x=".5" y="79.5">C</text>
<text x="292.6" y="79.5">C</text>
<text x=".5" y="130.6">B</text>
<text x="292.6" y="130.6">B</text>
<text x=".5" y="181.7">A</text>
<text x="292.6" y="181.7">A</text>
<text x="30.8" y="207.4">5</text>
<text x="88.9" y="207.4">4</text>
<text x="147" y="207.4">3</text>
<text x="205" y="207.4">2</text>
<text x="263.1" y="207.4">1</text>
</g>
</svg>
